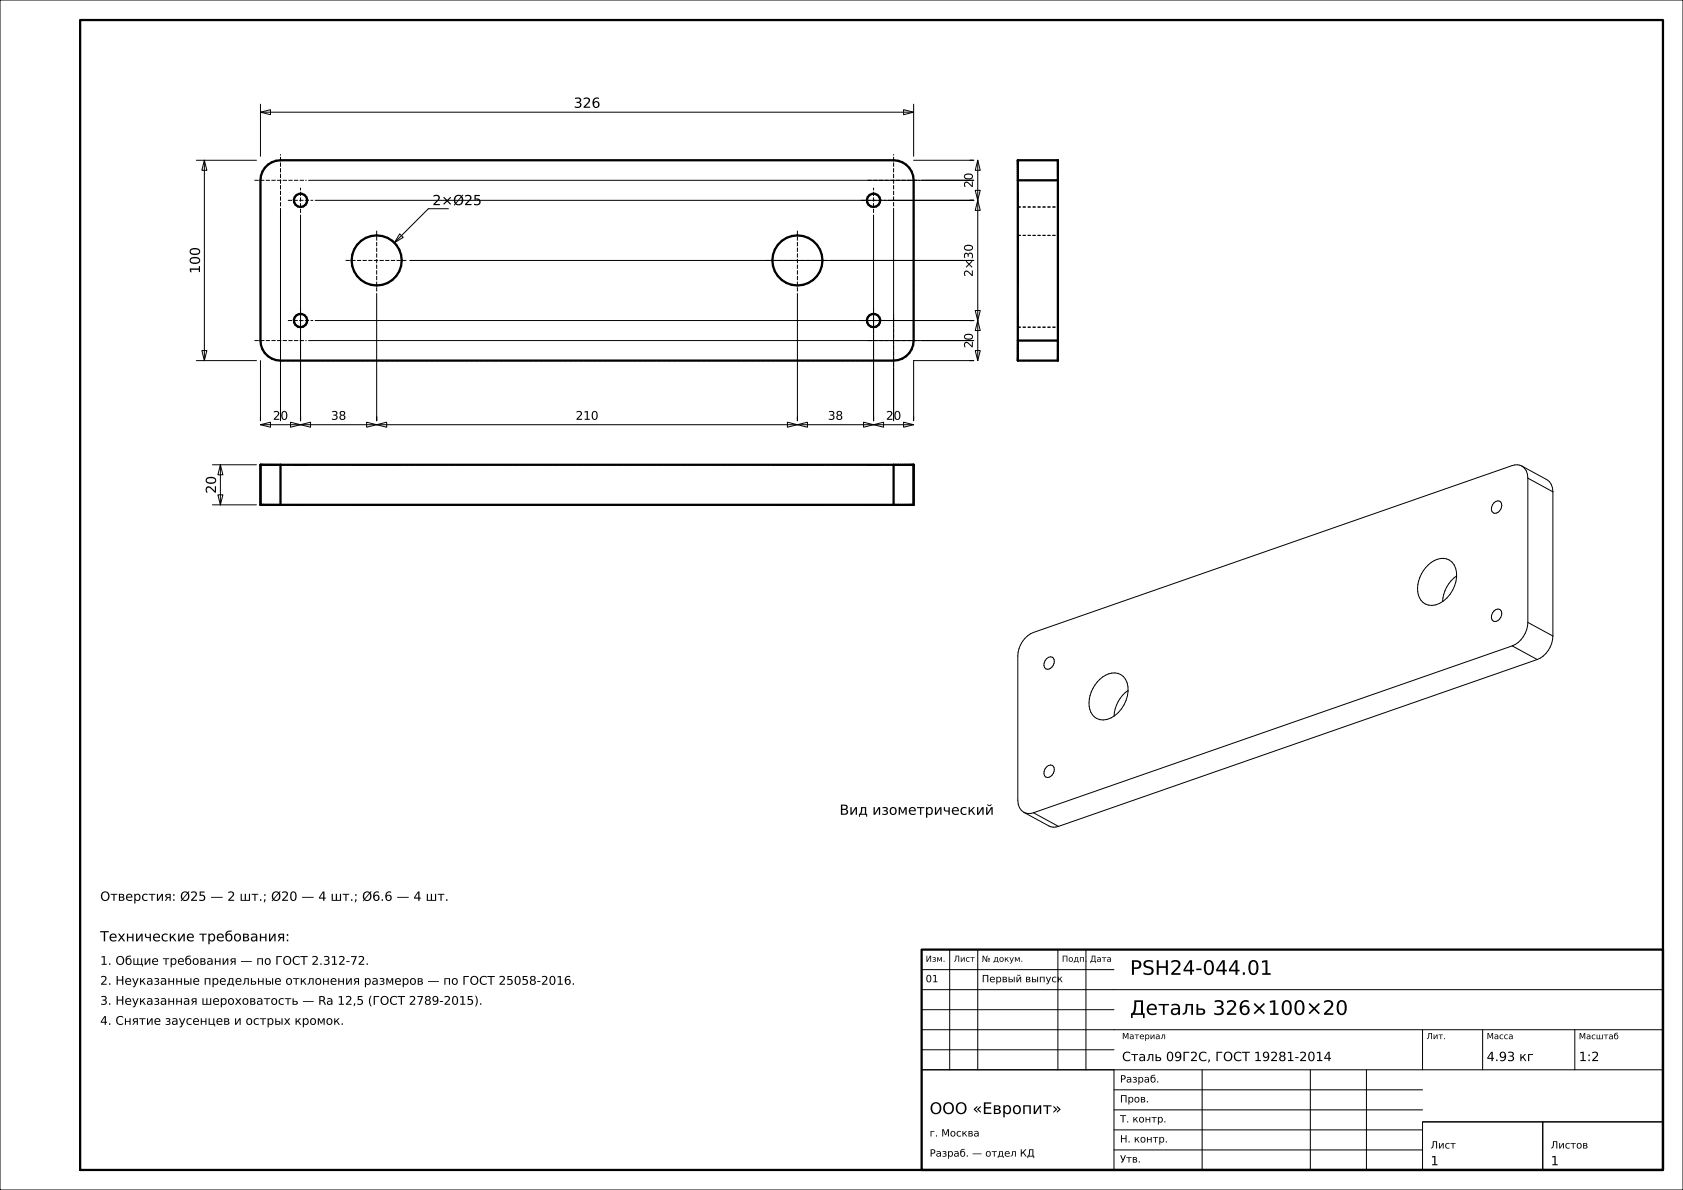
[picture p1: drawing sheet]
<svg xmlns="http://www.w3.org/2000/svg" width="420mm" height="297mm" viewBox="0 0 420 297" stroke-linecap="round" stroke-linejoin="round" font-family="sans-serif">
<g fill="none" stroke="#000" stroke-width=".25">
<path d="M0 0h420v297h-420zM49 40h15M51 40l.6 2.5h-1.2zM51 40v50M65 28l2.5-.6v1.2zM65 26v13M65 28h163M225.5 27.4l2.5 .6-2.5 .6zM228 26v13M228 40h15M244 40l.6 2.5h-1.2zM244 40v50"/>
<path d="M70 52v53M75 53.6v51.4M77 45h166M78.7 50h164.3M99.7 58.4l.9 .9-2.2 1.3zM111.9 52.1h-5l-8.5 8.5M218 53.6v51.4M223 52v53M243.4 47.5h1.2l-.6 2.5zM244 50l.6 2.5h-1.2zM94 73.3v31.7M102.3 65h140.7"/>
<path d="M199 73.3v31.7M243.4 77.5h1.2l-.6 2.5zM49 90h15M50.4 87.5h1.2l-.6 2.5zM65 90v15M77 85h166M78.7 80h164.3M243 90h-15v15M243.4 87.5h1.2l-.6 2.5zM244 80l.6 2.5h-1.2zM53 116h11M55 116l.6 2.5h-1.2z"/>
<path d="M55 116v10M65 106l2.5-.6v1.2zM65 106h163M72.5 105.4l2.5 .6-2.5 .6zM75 106l2.5-.6v1.2zM91.5 105.4l2.5 .6-2.5 .6zM94 106l2.5-.6v1.2zM196.5 105.4l2.5 .6-2.5 .6zM199 106l2.5-.6v1.2zM215.5 105.4l2.5 .6-2.5 .6zM218 106l2.5-.6v1.2zM225.5 105.4l2.5 .6-2.5 .6z"/>
<path d="M379.8 116.3a2.92 2.92 0 0 0-2.4-.1l-119.5 41.6a6.5 6.5 0 0 0-3.9 5.9v36a3.3 3.3 0 0 0 1.5 3M379.8 116.3a3.3 3.3 0 0 1 1.5 3M379.8 116.3l6.2 3.4a3.3 3.3 0 0 1 1.5 3M381.3 119.3v36M381.3 119.3l6.2 3.4M53 126h11M54.4 123.5h1.2l-.6 2.5zM372.8 125.5a1.09 1.09 0 0 1 1.5-.4 1.09 1.09 0 0 1 .4 1.5 1.67 1.67 0 0 1-2 1.4 1.62 1.62 0 0 1 .1-2.5zM387.5 122.7v36M356.4 141a4.2 4.2 0 0 1 5.9-.7 6.5 6.5 0 0 1-.5 8.1 5.6 5.6 0 0 1-5.3 2.6 4.2 4.2 0 0 1-2.7-5.1 8.7 8.7 0 0 1 2.6-4.9zM363.5 143.7a8.5 8.5 0 0 0-3.5 6.5M372.8 152.5a1.09 1.09 0 0 1 1.5-.4 1.09 1.09 0 0 1 .4 1.5 1.67 1.67 0 0 1-2 1.4 1.62 1.62 0 0 1 .1-2.5z"/>
<path d="M381.3 155.3a6.5 6.5 0 0 1-3.9 5.9M381.3 155.3l6.2 3.4M387.5 158.7a6.5 6.5 0 0 1-3.9 5.9M261.2 164.4a1.09 1.09 0 0 1 1.5-.3 1.09 1.09 0 0 1 .3 1.4 1.67 1.67 0 0 1-2 1.4 1.62 1.62 0 0 1 .2-2.5zM274.5 169.6a4.2 4.2 0 0 1 5.8-.8 6.5 6.5 0 0 1-.5 8.1 5.6 5.6 0 0 1-5.3 2.7 4.2 4.2 0 0 1-2.7-5.1 8.7 8.7 0 0 1 2.7-4.9zM281.5 172.3a8.5 8.5 0 0 0-3.5 6.4M377.4 161.2l-119.5 41.7M377.4 161.2l6.2 3.4M383.6 164.6l-119.4 41.7M261.2 191.4a1.09 1.09 0 0 1 1.5-.3 1.09 1.09 0 0 1 .3 1.4 1.66 1.66 0 0 1-2 1.4 1.62 1.62 0 0 1 .2-2.5zM255.5 202.7a2.92 2.92 0 0 0 2.4 .2M255.5 202.7l6.3 3.4a2.92 2.92 0 0 0 2.4 .2"/>
<path d="M257.9 202.9l6.3 3.4M237 237v30M244 237v30M264 237v30M271 237v30M230 257h185M230 252h48M230 247h185M230 242h48M355 257v10M370 257v10M393 257v10"/>
<path d="M230 267h48v25h-48zM230 267h185M230 262h48M278 277h77M278 272h77M300 267v25M327 267v25M341 267v25M278 287h77M278 282h77M355 280h30v12h-30zM355 280h60"/>
<path d="M385 280h30v12h-30z"/>
</g>
<g fill="none" stroke="#000" stroke-width=".56">
<path d="M20 5h395v287h-395zM254 40h10v50h-10zM66.9 41.1l.9-.6 1.1-.4 1.1-.1h153a5 5 0 0 1 5 5v40a5 5 0 0 1-5 5h-153a5 5 0 0 1-5-5v-40a5 5 0 0 1 1.9-3.9zM254 45h10M254 85h10M65 116h163v10h-163zM70 116v10M223 116v10M230 237h185v55h-185z"/>
<circle cx="75" cy="50" r="1.66"/>
<circle cx="218" cy="50" r="1.66"/>
<circle cx="94" cy="65" r="6.2"/>
<circle cx="199" cy="65" r="6.2"/>
<circle cx="75" cy="80" r="1.66"/>
<circle cx="218" cy="80" r="1.66"/>
</g>
<g fill="none" stroke="#000" stroke-width=".25" stroke-dasharray=".7 .5" stroke-linecap="butt">
<path d="M70 40h153M223 40l1.1 .1M264 40h-10M65 45l.1-1.1M65.1 43.9l.4-1.1M65.5 42.8l.6-.9M66.1 41.9l.8-.8M66.9 41.1l.9-.6M67.8 40.5l1.1-.4M68.9 40.1l1.1-.1M73.3 49.8l.3-.6M73.4 50.5l-.1-.7"/>
<path d="M73.6 49.2l.4-.5M73.8 51.1l-.4-.6M74 48.7l.7-.3M74.3 51.5l-.5-.4M74.7 48.4h.6M75 51.7l-.7-.2M75.3 48.4l.7 .3M75.7 51.5l-.7 .2M76 48.7l.4 .5M76.2 51.1l-.5 .4M76.4 49.2l.3 .6M76.6 50.5l-.4 .6"/>
<path d="M76.7 49.8l-.1 .7M91.3 59.4l1.3-.5M92.6 58.9l1.4-.1M94 58.8l1.4 .1M95.4 58.9l1.3 .5M96.7 59.4l1.2 .7M196.3 59.4l1.3-.5M197.6 58.9l1.4-.1M199 58.8l1.4 .1M200.4 58.9l1.3 .5M201.7 59.4l1.2 .7M216.3 49.8l.3-.6"/>
<path d="M216.4 50.5l-.1-.7M216.6 49.2l.4-.5M216.8 51.1l-.4-.6M217 48.7l.7-.3M217.3 51.5l-.5-.4M217.7 48.4h.6M218 51.7l-.7-.2M218.3 48.4l.7 .3M218.7 51.5l-.7 .2M219 48.7l.4 .5M219.2 51.1l-.5 .4M219.4 49.2l.3 .6"/>
<path d="M219.6 50.5l-.4 .6M219.7 49.8l-.1 .7M224.1 40.1l1.1 .4M225.2 40.5l.9 .6M226.1 41.1l.8 .8M226.9 41.9l.6 .9M227.5 42.8l.4 1.1M227.9 43.9l.1 1.1M228 45v40M254 51.7h10M254 51.7v-.1M254 51.6v-.1"/>
<path d="M254 51.5v-.2M254 51.3v-.3M254 51v-.3M254 50.7v-.3M254 50.4v-.4M254 50v-.4M254 49.6v-.3M254 49.3v-.3M254 49v-.3M254 48.7v-.2M254 48.5v-.1M254 48.4v-.1"/>
<path d="M254 48.3v.1M254 48.4v.1M254 48.5v.2M254 48.7v.3M254 49v.3M254 49.3v.3M254 49.6v.4M254 50v.4M254 50.4v.3M254 50.7v.3M254 51v.3M254 51.3v.2"/>
<path d="M254 51.5v.1M254 51.6v.1M254 58.8h10M254 58.8v.1M254 58.9v.5M254 59.4v.7M254 59.4v-.5M254 58.9v-.1M254 45v40M254 40v.1M254 40.1v.2M254 40.3v.2"/>
<path d="M254 40.5v.3M254 40.8v.3M254 41.1v.4M254 41.5v.4M254 41.9v.4M254 42.3v.5M254 42.8v.5M254 43.3v.6M254 43.9v.5M254 44.4v.6M264 51.7v-.1M264 51.6v-.1"/>
<path d="M264 51.5v-.2M264 51.3v-.3M264 51v-.3M264 50.7v-.3M264 50.4v-.4M264 50v-.4M264 49.6v-.3M264 49.3v-.3M264 49v-.3M264 48.7v-.2M264 48.5v-.1M264 48.4v-.1"/>
<path d="M264 48.3v.1M264 48.4v.1M264 48.5v.2M264 48.7v.3M264 49v.3M264 49.3v.3M264 49.6v.4M264 50v.4M264 50.4v.3M264 50.7v.3M264 51v.3M264 51.3v.2"/>
<path d="M264 51.5v.1M264 51.6v.1M264 58.8v.1M264 58.9v.5M264 59.4v.7M264 59.4v-.5M264 58.9v-.1M264 45v-.6M264 44.4v-.5M264 43.9v-.6M264 43.3v-.5M264 42.8v-.5"/>
<path d="M264 42.3v-.4M264 41.9v-.4M264 41.5v-.4M264 41.1v-.3M264 40.8v-.3M264 40.5v-.2M264 40.3v-.2M264 40.1v-.1M73.3 79.8l.3-.6M73.6 79.2l.4-.5M74 78.7l.7-.3M74.7 78.4h.6"/>
<path d="M75.3 78.4l.7 .3M76 78.7l.4 .5M76.4 79.2l.3 .6M76.7 79.8l-.1 .7M87.8 65l.1-1.4M87.9 66.4l-.1-1.4M87.9 63.6l.5-1.3M88.4 67.7l-.5-1.3M88.4 62.3l.7-1.2M89.1 68.9l-.7-1.2M89.1 61.1l1-1M90.1 69.9l-1-1"/>
<path d="M90.1 60.1l1.2-.7M91.3 70.6l-1.2-.7M92.6 71.1l-1.3-.5M94 71.3l-1.4-.2M95.4 71.1l-1.4 .2M96.7 70.6l-1.3 .5M97.9 60.1l1 1M97.9 69.9l-1.2 .7M98.9 61.1l.7 1.2M98.9 68.9l-1 1M99.6 62.3l.5 1.3M99.6 67.7l-.7 1.2"/>
<path d="M100.1 63.6l.1 1.4M100.1 66.4l-.5 1.3M100.2 65l-.1 1.4M192.7 65l.2-1.4M192.9 66.4l-.2-1.4M192.9 63.6l.5-1.3M193.4 67.7l-.5-1.3M193.4 62.3l.7-1.2M194.1 68.9l-.7-1.2M194.1 61.1l1-1M195.1 69.9l-1-1M195.1 60.1l1.2-.7"/>
<path d="M196.3 70.6l-1.2-.7M197.6 71.1l-1.3-.5M199 71.3l-1.4-.2M200.4 71.1l-1.4 .2M201.7 70.6l-1.3 .5M202.9 60.1l1 1M202.9 69.9l-1.2 .7M203.9 61.1l.7 1.2M203.9 68.9l-1 1M204.6 62.3l.5 1.3M204.6 67.7l-.7 1.2M205.1 63.6l.2 1.4"/>
<path d="M205.1 66.4l-.5 1.3M205.3 65l-.2 1.4M216.3 79.8l.3-.6M216.6 79.2l.4-.5M217 78.7l.7-.3M217.7 78.4h.6M218.3 78.4l.7 .3M219 78.7l.4 .5M219.4 79.2l.3 .6M219.7 79.8l-.1 .7M254 79.6v-.3M254 79.3v-.3"/>
<path d="M254 79v-.3M254 78.7v-.2M254 78.5v-.1M254 78.4v-.1M254 78.3v.1M254 78.4v.1M254 78.5v.2M254 78.7v.3M254 79v.3M254 79.3v.3M254 79.6v.4M254 60.1v1"/>
<path d="M254 61.1v1.2M254 62.3v1.3M254 63.6v1.4M254 65v1.4M254 66.4v1.3M254 67.7v1.2M254 68.9v1M254 69.9v.7M254 70.6v.5M254 71.1v.2M254 71.3v-.2M254 71.1v-.5"/>
<path d="M254 70.6v-.7M254 69.9v-1M254 68.9v-1.2M254 67.7v-1.3M254 66.4v-1.4M254 65v-1.4M254 63.6v-1.3M254 62.3v-1.2M254 61.1v-1M254 60.1v-.7M264 79.6v-.3M264 79.3v-.3"/>
<path d="M264 79v-.3M264 78.7v-.2M264 78.5v-.1M264 78.4v-.1M264 78.3v.1M264 78.4v.1M264 78.5v.2M264 78.7v.3M264 79v.3M264 79.3v.3M264 79.6v.4M264 60.1v1"/>
<path d="M264 61.1v1.2M264 62.3v1.3M264 63.6v1.4M264 65v1.4M264 66.4v1.3M264 67.7v1.2M264 68.9v1M264 69.9v.7M264 70.6v.5M264 71.1v.2M264 71.3v-.2M264 71.1v-.5"/>
<path d="M264 70.6v-.7M264 69.9v-1M264 68.9v-1.2M264 67.7v-1.3M264 66.4v-1.4M264 65v-1.4M264 63.6v-1.3M264 62.3v-1.2M264 61.1v-1M264 60.1v-.7M65 85v-40M65.1 86.1l-.1-1.1"/>
<path d="M65.5 87.2l-.4-1.1M66.1 88.1l-.6-.9M66.9 88.9l-.8-.8M67.8 89.5l-.9-.6M68.9 89.9l-1.1-.4M70 90l-1.1-.1M73.4 80.5l-.1-.7M73.8 81.1l-.4-.6M74.3 81.5l-.5-.4M75 81.7l-.7-.2M75.7 81.5l-.7 .2M76.2 81.1l-.5 .4"/>
<path d="M76.6 80.5l-.4 .6M216.4 80.5l-.1-.7M216.8 81.1l-.4-.6M217.3 81.5l-.5-.4M218 81.7l-.7-.2M218.7 81.5l-.7 .2M219.2 81.1l-.5 .4M219.6 80.5l-.4 .6M223 90h-153M224.1 89.9l-1.1 .1M225.2 89.5l-1.1 .4M226.1 88.9l-.9 .6"/>
<path d="M226.9 88.1l-.8 .8M227.5 87.2l-.6 .9M227.9 86.1l-.4 1.1M228 85l-.1 1.1M254 81.7h10M254 81.7v-.1M254 81.6v-.1M254 81.5v-.2M254 81.3v-.3M254 81v-.3M254 80.7v-.3M254 80.4v-.4"/>
<path d="M254 80v-.4M254 80v.4M254 80.4v.3M254 80.7v.3M254 81v.3M254 81.3v.2M254 81.5v.1M254 81.6v.1M254 85v.6M254 85.6v.5M254 86.1v.6M254 86.7v.5"/>
<path d="M254 87.2v.5M254 87.7v.4M254 88.1v.4M254 88.5v.4M254 88.9v.3M254 89.2v.3M254 89.5v.2M254 89.7v.2M254 89.9v.1M254 90h10M264 81.7v-.1M264 81.6v-.1"/>
<path d="M264 81.5v-.2M264 81.3v-.3M264 81v-.3M264 80.7v-.3M264 80.4v-.4M264 80v-.4M264 80v.4M264 80.4v.3M264 80.7v.3M264 81v.3M264 81.3v.2M264 81.5v.1"/>
<path d="M264 81.6v.1M264 90v-.1M264 89.9v-.2M264 89.7v-.2M264 89.5v-.3M264 89.2v-.3M264 88.9v-.4M264 88.5v-.4M264 88.1v-.4M264 87.7v-.5M264 87.2v-.5M264 86.7v-.6"/>
<path d="M264 86.1v-.5M264 85.6v-.6M264 85v-40M65.1 116h-.1M65.3 116h-.2M65.5 116h-.2M65.8 116h-.3M66.1 116h-.3M66.5 116h-.4M66.9 116h-.4M67.3 116h-.4M67.8 116h-.5"/>
<path d="M68.3 116h-.5M68.9 116h-.6M69.4 116h-.5M70 116h-.6M73.3 116h.1M73.4 116h-.1M73.4 116h.1M73.5 116h-.1M73.5 116h.2M73.6 116h-.1M73.7 116h-.1M73.7 116h.3"/>
<path d="M73.8 116h-.1M74 116h-.2M74 116h.3M74.1 116h-.1M74.3 116h-.2M74.3 116h.3M74.5 116h-.2M74.6 116h-.1M74.6 116h.4M74.8 116h-.2M75 116h-.2M75 116h.4"/>
<path d="M75.2 116h-.2M75.4 116h.3M75.4 116h-.2M75.5 116h-.1M75.7 116h.3M75.7 116h-.2M75.9 116h-.2M76 116h.3M76 116h-.1M76.2 116h-.2M76.3 116h.2M76.3 116h-.1"/>
<path d="M76.4 116h-.1M76.5 116h.1M76.5 116h-.1M76.6 116h-.1M76.6 116h.1M76.7 116h-.1M87.8 116h.1M87.9 116h-.1M87.9 116h.2M88.1 116h.3M88.4 116h-.5M88.4 116h.3"/>
<path d="M88.7 116h.4M89.1 116h-.7M89.1 116h.5M89.6 116h.5M90.1 116h-1M90.1 116h.6M90.7 116h.6M91.3 116h-1.2M91.3 116h.6M91.9 116h.7M92.6 116h-1.3M92.6 116h.7"/>
<path d="M93.3 116h.7M94 116h.7M94 116h-1.4M94.7 116h.7M95.4 116h.7M95.4 116h-1.4M96.1 116h.6M96.7 116h.6M96.7 116h-1.3M97.3 116h.6M97.9 116h.5M97.9 116h-1.2"/>
<path d="M98.4 116h.5M98.9 116h.4M98.9 116h-1M99.3 116h.3M99.6 116h.3M99.6 116h-.7M99.9 116h.2M100.1 116h.1M100.1 116h-.5M100.2 116h-.1M192.7 116h.1M192.8 116h.1"/>
<path d="M192.9 116h-.2M192.9 116h.2M193.1 116h.3M193.4 116h-.5M193.4 116h.3M193.7 116h.4M194.1 116h-.7M194.1 116h.5M194.6 116h.5M195.1 116h-1M195.1 116h.6M195.7 116h.6"/>
<path d="M196.3 116h-1.2M196.3 116h.6M196.9 116h.7M197.6 116h-1.3M197.6 116h.7M198.3 116h.7M199 116h.7M199 116h-1.4M199.7 116h.7M200.4 116h.7M200.4 116h-1.4M201.1 116h.6"/>
<path d="M201.7 116h.6M201.7 116h-1.3M202.3 116h.6M202.9 116h.5M202.9 116h-1.2M203.4 116h.5M203.9 116h.4M203.9 116h-1M204.3 116h.3M204.6 116h.3M204.6 116h-.7M204.9 116h.2"/>
<path d="M205.1 116h.1M205.1 116h-.5M205.2 116h.1M205.3 116h-.2M216.3 116h.1M216.4 116h-.1M216.4 116h.1M216.5 116h-.1M216.5 116h.2M216.6 116h-.1M216.7 116h-.1M216.7 116h.3"/>
<path d="M216.8 116h-.1M217 116h-.2M217 116h.3M217.1 116h-.1M217.3 116h-.2M217.3 116h.3M217.5 116h-.2M217.6 116h-.1M217.6 116h.4M217.8 116h-.2M218 116h-.2M218 116h.4"/>
<path d="M218.2 116h-.2M218.4 116h.3M218.4 116h-.2M218.5 116h-.1M218.7 116h.3M218.7 116h-.2M218.9 116h-.2M219 116h.3M219 116h-.1M219.2 116h-.2M219.3 116h.2M219.3 116h-.1"/>
<path d="M219.4 116h-.1M219.5 116h.1M219.5 116h-.1M219.6 116h-.1M219.6 116h.1M219.7 116h-.1M223 116h-153M223.6 116h-.6M224.1 116h-.5M224.7 116h-.6M225.2 116h-.5M225.7 116h-.5"/>
<path d="M226.1 116h-.4M226.5 116h-.4M226.9 116h-.4M227.2 116h-.3M227.5 116h-.3M227.7 116h-.2M227.9 116h-.2M228 116h-.1M65 126h.1M65.1 126h.2M65.3 126h.2M65.5 126h.3"/>
<path d="M65.8 126h.3M66.1 126h.4M66.5 126h.4M66.9 126h.4M67.3 126h.5M67.8 126h.5M68.3 126h.6M68.9 126h.5M69.4 126h.6M70 126h153M73.3 126h.1M73.4 126h-.1"/>
<path d="M73.4 126h.1M73.5 126h-.1M73.5 126h.1M73.6 126h.1M73.7 126h-.2M73.7 126h.1M73.8 126h.2M74 126h-.3M74 126h.1M74.1 126h.2M74.3 126h-.3M74.3 126h.2"/>
<path d="M74.5 126h.1M74.6 126h-.3M74.6 126h.2M74.8 126h.2M75 126h.2M75 126h-.4M75.2 126h.2M75.4 126h.1M75.4 126h-.4M75.5 126h.2M75.7 126h.2M75.7 126h-.3"/>
<path d="M75.9 126h.1M76 126h.2M76 126h-.3M76.2 126h.1M76.3 126h.1M76.3 126h-.3M76.4 126h.1M76.5 126h.1M76.5 126h-.2M76.6 126h.1M76.6 126h-.1M76.7 126h-.1"/>
<path d="M87.8 126h.1M87.9 126h-.1M87.9 126h.5M88.1 126h-.2M88.4 126h-.3M88.4 126h.7M88.7 126h-.3M89.1 126h-.4M89.1 126h1M89.6 126h-.5M90.1 126h-.5M90.1 126h1.2"/>
<path d="M90.7 126h-.6M91.3 126h-.6M91.3 126h1.3M91.9 126h-.6M92.6 126h-.7M92.6 126h1.4M93.3 126h-.7M94 126h-.7M94 126h1.4M94.7 126h-.7M95.4 126h1.3M95.4 126h-.7"/>
<path d="M96.1 126h-.7M96.7 126h1.2M96.7 126h-.6M97.3 126h-.6M97.9 126h1M97.9 126h-.6M98.4 126h-.5M98.9 126h.7M98.9 126h-.5M99.3 126h-.4M99.6 126h.5M99.6 126h-.3"/>
<path d="M99.9 126h-.3M100.1 126h.1M100.1 126h-.2M100.2 126h-.1M192.7 126h.2M192.8 126h-.1M192.9 126h-.1M192.9 126h.5M193.1 126h-.2M193.4 126h-.3M193.4 126h.7M193.7 126h-.3"/>
<path d="M194.1 126h-.4M194.1 126h1M194.6 126h-.5M195.1 126h-.5M195.1 126h1.2M195.7 126h-.6M196.3 126h-.6M196.3 126h1.3M196.9 126h-.6M197.6 126h-.7M197.6 126h1.4M198.3 126h-.7"/>
<path d="M199 126h-.7M199 126h1.4M199.7 126h-.7M200.4 126h1.3M200.4 126h-.7M201.1 126h-.7M201.7 126h1.2M201.7 126h-.6M202.3 126h-.6M202.9 126h1M202.9 126h-.6M203.4 126h-.5"/>
<path d="M203.9 126h.7M203.9 126h-.5M204.3 126h-.4M204.6 126h.5M204.6 126h-.3M204.9 126h-.3M205.1 126h.2M205.1 126h-.2M205.2 126h-.1M205.3 126h-.1M216.3 126h.1M216.4 126h-.1"/>
<path d="M216.4 126h.1M216.5 126h-.1M216.5 126h.1M216.6 126h.1M216.7 126h-.2M216.7 126h.1M216.8 126h.2M217 126h-.3M217 126h.1M217.1 126h.2M217.3 126h-.3M217.3 126h.2"/>
<path d="M217.5 126h.1M217.6 126h-.3M217.6 126h.2M217.8 126h.2M218 126h.2M218 126h-.4M218.2 126h.2M218.4 126h.1M218.4 126h-.4M218.5 126h.2M218.7 126h.2M218.7 126h-.3"/>
<path d="M218.9 126h.1M219 126h.2M219 126h-.3M219.2 126h.1M219.3 126h.1M219.3 126h-.3M219.4 126h.1M219.5 126h.1M219.5 126h-.2M219.6 126h.1M219.6 126h-.1M219.7 126h-.1"/>
<path d="M223 126h.6M223.6 126h.5M224.1 126h.6M224.7 126h.5M225.2 126h.5M225.7 126h.4M226.1 126h.4M226.5 126h.4M226.9 126h.3M227.2 126h.3M227.5 126h.2M227.7 126h.2"/>
<path d="M227.9 126h.1"/>
</g>
<g fill="none" stroke="#000" stroke-width=".25" stroke-dasharray="1.1 .4" stroke-linecap="butt">
<path d="M63.5 45h13M70 51.5v-13M71.9 50h6.2M75 53.2v-6.3M214.8 50h6.4M216.5 45h13M218 53.2v-6.3M223 51.5v-13M86.3 65h15.5M94 72.7v-15.5M191.2 65h15.5M199 72.7v-15.5"/>
<path d="M63.5 85h13M70 91.5v-13M71.9 80h6.2M75 83.2v-6.3M214.8 80h6.4M216.5 85h13M218 83.2v-6.3M223 91.5v-13"/>
</g>
<g font-size="5">
<text x="282" y="243.3">PSH24-044.01</text>
<text x="282" y="253.3">Деталь 326×100×20</text>
</g>
<text font-size="4" x="232" y="278">ООО «Европит»</text>
<g font-size="3.5">
<text x="143.2" y="26.9">326</text>
<text x="107.9" y="51.2">2×Ø25</text>
<text x="49.9" y="68.3" transform="rotate(-90 49.9 68.3)">100</text>
<text x="53.9" y="123.2" transform="rotate(-90 53.9 123.2)">20</text>
<text x="209.5" y="203.4">Вид изометрический</text>
<text x="25" y="234.9">Технические требования:</text>
</g>
<g font-size="3.2">
<text x="25" y="224.8">Отверстия: Ø25 — 2 шт.; Ø20 — 4 шт.; Ø6.6 — 4 шт.</text>
<text x="280" y="264.8">Сталь 09Г2С, ГОСТ 19281-2014</text>
<text x="371" y="264.8">4.93 кг</text>
<text x="394" y="264.8">1:2</text>
<text x="357" y="290.8">1</text>
<text x="387" y="290.8">1</text>
</g>
<g font-size="3">
<text x="242.8" y="46.9" transform="rotate(-90 242.8 46.9)">20</text>
<text x="242.8" y="69.1" transform="rotate(-90 242.8 69.1)">2×30</text>
<text x="242.8" y="86.9" transform="rotate(-90 242.8 86.9)">20</text>
<text x="68.1" y="104.8">20</text>
<text x="82.6" y="104.8">38</text>
<text x="143.6" y="104.8">210</text>
<text x="206.6" y="104.8">38</text>
<text x="221.1" y="104.8">20</text>
<text x="25" y="240.8">1. Общие требования — по ГОСТ 2.312-72.</text>
<text x="25" y="245.8">2. Неуказанные предельные отклонения размеров — по ГОСТ 25058-2016.</text>
<text x="25" y="250.8">3. Неуказанная шероховатость — Ra 12,5 (ГОСТ 2789-2015).</text>
<text x="25" y="255.8">4. Снятие заусенцев и острых кромок.</text>
</g>
<g font-size="2.5">
<text x="231" y="245.1">01</text>
<text x="245" y="245.1">Первый выпуск</text>
<text x="279.5" y="270.2">Разраб.</text>
<text x="279.5" y="275.1">Пров.</text>
<text x="279.5" y="280.1">Т. контр.</text>
<text x="232" y="283.6">г. Москва</text>
<text x="279.5" y="285.1">Н. контр.</text>
<text x="357" y="286.6">Лист</text>
<text x="387" y="286.6">Листов</text>
<text x="232" y="288.7">Разраб. — отдел КД</text>
<text x="279.5" y="290.1">Утв.</text>
</g>
<g font-size="2.1">
<text x="231" y="240">Изм.</text>
<text x="238" y="240">Лист</text>
<text x="245" y="240">№ докум.</text>
<text x="265" y="240">Подп.</text>
<text x="272" y="240">Дата</text>
<text x="280" y="259.3">Материал</text>
<text x="356" y="259.3">Лит.</text>
<text x="371" y="259.3">Масса</text>
<text x="394" y="259.4">Масштаб</text>
</g>
</svg>
